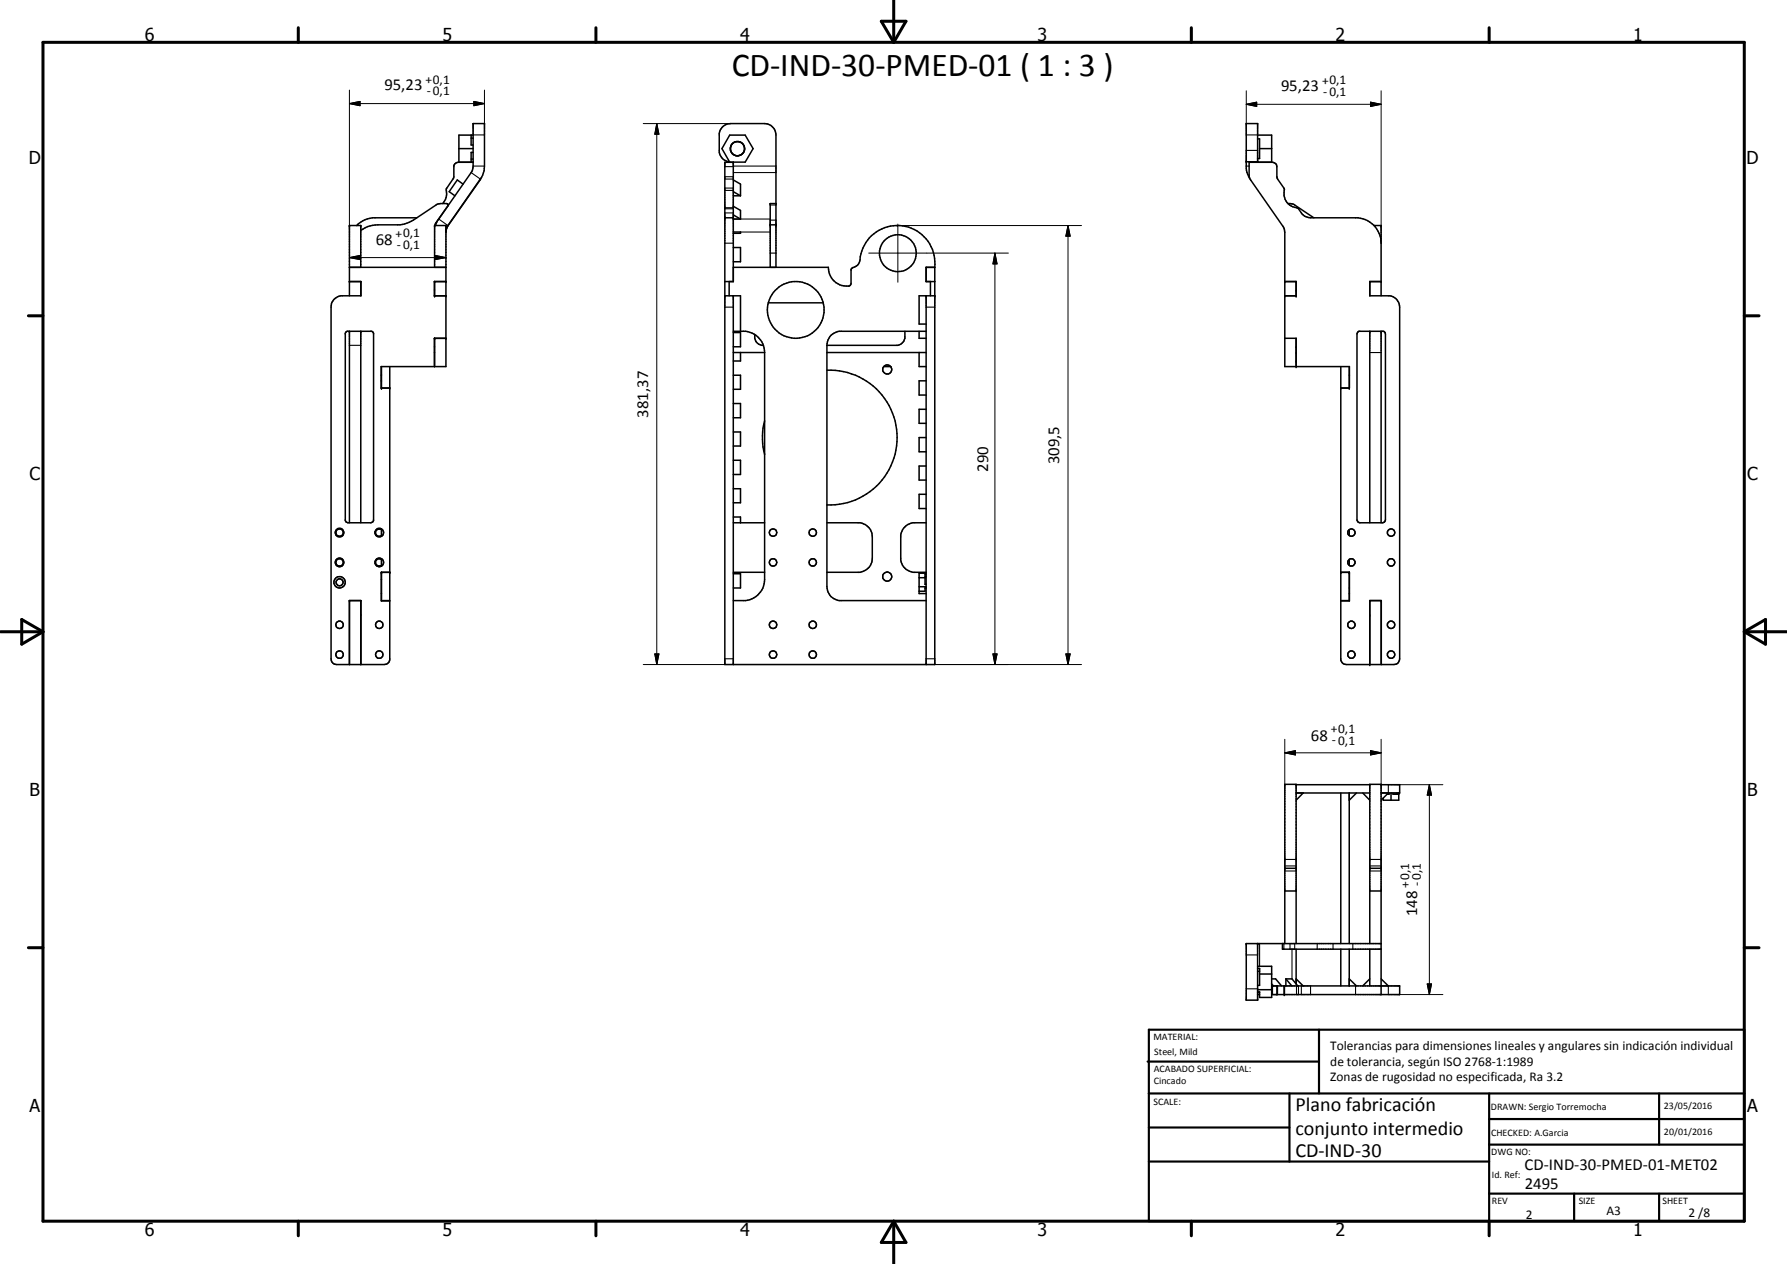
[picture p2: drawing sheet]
<svg xmlns="http://www.w3.org/2000/svg" width="420mm" height="297mm" viewBox="0 0 420 297" stroke-linecap="round" stroke-linejoin="round" font-family="sans-serif">
<g fill="none" stroke="#000" stroke-width=".35">
<path d="M107.9 34.9h3.3M110.8 31.7v2.4h.4M110.8 37.4h.4M110.8 32.5h.4M111.2 38.1h-3.5l-.8 .4-.2 .4-.1 3-1.7 2.5a3.9 3.9 0 0 1-.8 3.4M111.2 31.7h-3.3v6.4h3.3M111.2 35.8h-.4v2.3M171.5 38a2.61 2.61 0 0 1-2.4-2.2v-4.5a2.72 2.72 0 0 1 2.7-2.3h8a2.73 2.73 0 0 1 2.6 2.7v31.1M171.6 31.7h3.6l1.9 3.2-1.9 3.2h-3.6l-1.9-3.2zM171.8 34.6l.2 1.3 .7 .5M171.9 34.3l-.2 .4 .2 .9M172 35.8l.7 .6"/>
<path d="M172.4 38.1h-2v118.1h49.4v-93.4M172.4 38.1v28.1h-2M172.7 36.4l.6 .2M173 33.3l-.6 .3-.6 .8M173.2 33.3a1.68 1.68 0 0 1 1.7 1 1.68 1.68 0 0 1-.5 1.9M173.3 33.3l-.7 .1-.7 .7M173.5 33.3h.3M173.6 36.6h-.3M173.9 33.4l.3 .1M173.9 36.5l-.6 .1M174.4 33.6a1.65 1.65 0 0 1 .3 2.4M174.4 36.2l-.2 .2"/>
<path d="M174.5 36.2l-.6 .3M293 38h2.7M295.7 38.1v-9.1h-2.7v10.5l.2 1 .6 1.4M295.7 32.6h.5v4.7h-.5M295.7 31.7h3.3v6.4h-3.3M296.2 34.9h2.8M98 51.2h-10.4a6 6 0 0 0-3.7 1.8M102.2 53l.3-.7 2.8-3.9-.1-.5-1.6-.1-.8 .2-5.6 3.7-2 .9-1.1 .2-6.5 .2-1.2 .3-1.6 .8M102.4 53l.5-1.2 8.2-11.8 .1-1v-10h2.7v10l-.1 1.1-.3 1-8.2 11.9-.4 .9M104.9 54l-.1 .3M108.9 43.3l-1.4-1-1.9 2.7 1.4 1M113.1 41.9l-7.8 11.2-.5 1.1"/>
<path d="M170.4 51.2h2M172.4 42.3l1.7 1v2.7M172.4 48.5l1.7 .9v2.1M172.4 54.5h1.7v.3h-1.7M172.4 58.2h1.7v3.3h-1.7M172.4 45l1.7 1M172.4 46h1.7M172.4 50.5l1.7 1M172.4 51.5h1.7M181.1 52.8h1.3M182.4 47.8h-1.3v15M302.8 47.8l1.4 .2 4.7 3.2"/>
<path d="M323 53h1.7v16.5M324.7 57.1a6 6 0 0 0-5.4-5.9h-11.2a3.6 3.6 0 0 1-2.9-2.3 3.6 3.6 0 0 1-3.2-4.5l-1.7-2.5-.1-2.7a1.08 1.08 0 0 0-1-1.1h-5.5v3.4l.4 .8 7.7 11.1 .2 .6 .1 32.1h15.2v5.1h-2.1M81.4 78l.3-.1h5.6l.5 .4v44l-.1 .3-.5 .3h-5.4l-.4-.3-.2-.3v-44zM82.2 66.2h2.7v3.3h-4.8a2.72 2.72 0 0 0-2.3 2.7l.1 82.9 .3 .7 1 .4h11.1a1.27 1.27 0 0 0 1.3-1.1v-13.9h-1.9v-6.7h1.9M82.2 62.8h22.6M82.2 77.9v45M84.8 62.8v-9.8h-2.6v16.5M84.8 66.2v3.3M84.8 77.9v45M102.1 68.2h.1M102.2 62.8v-9.8h2.6v33.1h-15.2v5.1h2M104.8 66.2h-2.7v3.3h2.7"/>
<path d="M104.8 79.5h-2.7v6.6M170.4 69.5h3.7v8.4M171.4 66.2v3.3M172.4 77.9a7.3 7.3 0 0 1 4.8 .6 4.9 4.9 0 0 1 2.6 4.3M172.4 62.8h22.4a4.2 4.2 0 0 0 5 4.3l.3-.5v-3.3l.3-.4a2.24 2.24 0 0 0 1.9-2.5 8.9 8.9 0 0 1 9.9-7.3 8.9 8.9 0 0 1 7.6 9.7M172.4 69.5v86.7M172.4 78.1h1.7v3.4h-1.7M177.4 78.6a2.04 2.04 0 0 0 2.1 2.6M180.6 71.2h13M212.8 77.9v1.6l-.3 .7-.7 .7-.7 .3h-16.7M216.1 77.9v1.6h1.7M217.8 77.9h-20.5a3.3 3.3 0 0 0-2.9 3.3"/>
<path d="M217.8 69.5v86.7M218.8 66.2v3.3M219.8 62.8h-2v3.4h2M219.8 69.5h-3.7v6.7h1.7M302.1 66.2h2.6v3.3h-2.6M302.1 79.5h2.6v6.6M319.4 77.9h5.8l.5 .2v.4v43.7l-.2 .4-.4 .3h-5.4l-.4-.3-.2-.4v-43.7zM322.1 77.9v45M324.7 66.2h-2.6v3.3h4.7a2.72 2.72 0 0 1 2.3 2.7v82.6l-.3 .8a1.15 1.15 0 0 1-1.1 .6h-11.1l-.6-.1-.5-.5-.3-.5v-13.9h2.1v-6.7h-2.1M324.7 77.9v45M89.6 88.2h.1M89.6 89.5h.1"/>
<path d="M89.7 86.1v5.1M91.6 86.1v55h-1.9v-6.6M102.1 82.8h.1M102.1 81.5h.1M172.4 88.2h1.7v3.3h-1.7M172.4 82.8h7.4M172.4 94.8h1.7v3.4h-1.7M174.1 82.8v2h-1.7M179.8 82.8v53.4a5 5 0 0 1-4.5 4.9h-2.9M179.8 98.9a15.5 15.5 0 0 0 0 7.9M194.4 81.2v56.6a3.3 3.3 0 0 0 2.9 3.3h20.5M194.4 87a15.8 15.8 0 0 1 16.5 15.8 15.8 15.8 0 0 1-16.5 15.9"/>
<path d="M194.4 82.8h23.4M207.8 86.1h1.7M216.1 82.8v3.3h1.7M217.8 89.5h-1.7v3.3h1.7M217.8 96.2h-1.7v3.3h1.7M315.2 86.1v55h2v-6.6M317.2 86.1v5.1M317.2 88.2h.1M172.4 101.5h1.7v3.3h-1.7M172.4 108.2h1.7v3.3h-1.7M172.4 114.9h1.7v3.3h-1.7M217.8 102.8h-1.7v3.4h1.7"/>
<path d="M217.8 109.5h-1.7v3.3h1.7M217.8 116.2h-1.7v3.3h1.7M89.7 139.5h.1M89.7 134.8h.1M89.7 136.2h.1M89.7 131.4a.89 .89 0 0 0-1.4 .8 .89 .89 0 0 0 1.4 .7M89.7 124.5a.88 .88 0 0 0-1.2 .1 .88 .88 0 0 0 0 1.1 .88 .88 0 0 0 1.2 .2M89.7 124.3v1.7M89.7 131.3v1.8M172.4 134.5h7.4M172.4 122.9h7.4M172.4 134.8h1.7v3.4h-1.7"/>
<path d="M172.4 121.5h1.7v1.4M194.4 122.9h7.8a3.4 3.4 0 0 1 2.9 3.3v5a3.4 3.4 0 0 1-2.9 3.3h-7.8M216.1 137.9h1.7M216.1 135.8h1.4M217.5 135.5h.3M217.8 122.9h-3.1a3.4 3.4 0 0 0-2.9 2.8v5.9l.2 .9a3.2 3.2 0 0 0 2.7 2h3.1M217.8 134.7h-1.7v4.8h1.7M217.8 138.2h-.3v.7h-1.4M217.8 135h-.3v2.3h.3M317.2 124.5v1.4M317.2 131.4v1.5M317.2 139.5h.1"/>
<path d="M317.2 134.8h.1M317.2 138.2h.1M82.2 156.2v-15.1h2.7v15.1M84.8 141.1v15.1M84.8 144.5h.1M322.1 156.2v-15.1h2.7v15.1M324.7 141.1v15.1M304.7 186.4h17.4M304.7 184.4h17.4M306.4 186.4l-1.7 1.6M315.2 186.4v35.3M317.2 186.4v35.3"/>
<path d="M318.9 186.4l-1.7 1.6M320.4 186.4l1.7 1.6M324.7 184.4h4.4v2h-4.4M326.4 186.4l-1.7 1.6M326.6 186.4v.2h-.5M327.1 186.4v1.6M327.5 186.4v.2h1.4M328.4 186.4v.2M328.5 186.4v.2M328.9 186.4v1.6h-3.7v-.5M302.1 204h2.6M302.1 209.4h2.6"/>
<path d="M322.1 204h2.6M322.1 209.4h2.6M295.7 221.7v13.3h-2.7v-13.3h31.7M295.7 227.6h.5v4h-.5M295.7 227.1h3.3v7.3h-2.8v-1.3h-.5M295.7 233.7h.5M295.7 228.3h.5M295.7 233.2h.5M295.7 232.6h3.3M296.2 228.9h2.8M299 231.7h30.1v2h-30.1M299 231.2l.4 .5"/>
<path d="M299 230h.9l1.4 1.7M300.2 231.7v2M301.5 221.7v1.4h23.2M302 231.7v2M302.1 221.7v-37.4h2.6v37.4M302.3 230h1.5l1.3 1.7M302.3 230l1.4 1.7M302.3 230v1.7M304.7 223.1v8.1M304.7 230l1.7 1.7M315.2 223.1v8.6M317.2 223.1v8.6"/>
<path d="M317.2 230l1.7 1.7M322.1 221.7v-37.4h2.6v49.4M322.1 223.1v8.6M322.1 230l-1.7 1.7M324.7 230l1.7 1.7"/>
<circle cx="211.1" cy="59.5" r="4.3"/>
<circle cx="187.1" cy="72.8" r="6.7"/>
<circle cx="208.6" cy="86.8" r="1.06"/>
<circle cx="79.8" cy="132.2" r="1.02"/>
<circle cx="79.8" cy="136.8" r="1.34"/>
<circle cx="79.8" cy="132.2" r=".87"/>
<circle cx="79.8" cy="125.2" r="1"/>
<circle cx="79.9" cy="136.8" r=".82"/>
<circle cx="79.9" cy="125.1" r=".85"/>
<circle cx="89.2" cy="125.1" r="1.02"/>
<circle cx="89.2" cy="132.2" r="1.03"/>
<circle cx="181.7" cy="132.2" r=".86"/>
<circle cx="181.8" cy="125.1" r=".87"/>
<circle cx="191.1" cy="132.2" r=".88"/>
<circle cx="191.1" cy="125.2" r=".86"/>
<circle cx="208.6" cy="135.5" r="1.07"/>
<circle cx="317.7" cy="132.2" r=".86"/>
<circle cx="317.7" cy="125.2" r=".86"/>
<circle cx="327.1" cy="132.2" r=".87"/>
<circle cx="327.1" cy="125.1" r=".87"/>
<circle cx="79.8" cy="153.8" r=".88"/>
<circle cx="79.8" cy="146.8" r=".88"/>
<circle cx="89.2" cy="146.8" r=".89"/>
<circle cx="89.2" cy="153.8" r=".88"/>
<circle cx="181.7" cy="153.8" r=".87"/>
<circle cx="181.8" cy="146.8" r=".89"/>
<circle cx="191.1" cy="146.8" r=".88"/>
<circle cx="191.1" cy="153.8" r=".88"/>
<circle cx="317.7" cy="146.8" r=".86"/>
<circle cx="317.7" cy="153.8" r=".88"/>
<circle cx="327.1" cy="146.8" r=".88"/>
<circle cx="327.1" cy="153.8" r=".88"/>
</g>
<g fill="none" stroke="#000" stroke-width=".25">
<path d="M111.2 31.7h2.7M111.2 39h2.7M170.4 39.2h2M172.4 39h10M293 35.3h2.7M293 31.7h2.7M293 39h.7M103.2 51.5l2.1 1.5M110.8 40.6l2.1 1.5M170.4 44.2h2M170.4 44.7h2M170.4 49.1h2"/>
<path d="M170.4 48.8h2M170.4 42.1h2M170.4 41.5h2M170.4 50h2M170.4 57.1h2M172.4 40.6h10M172.4 51.5h8.7M174.1 54.5h7M181.1 48.2h1.3M181.1 51.7h1.3M181.1 59.5h1.3M170.4 72.2h2"/>
<path d="M217.8 72.2h2M82.2 81.2h2.6M322.1 82.8h2.6M170.4 154.8h2M217.8 154.8h2M326.4 184.4v2M302.1 202h2.6M302.1 203.5h2.6M302.1 204.7h2.6M322.1 202h2.6M322.1 203.5h2.6M322.1 204.7h2.6"/>
<path d="M293 232.4h2.7M293 224.4h2.7M296.2 221.7v5.4M296.2 227.6v.7M299.2 231.7v2M300.4 231.7v2M301.9 221.7v1.4M301.9 231.7v2M303.3 221.7v1.4M303.8 223.1v6.9M304.4 221.7v1.4M304.8 231.7v2"/>
<path d="M305.3 231.7v2M306 231.7v2M308.1 231.7v2M309.7 221.7v1.4M313.4 221.7v1.4M318.1 221.7v1.4M318.7 231.7v2M326.4 231.7v2"/>
</g>
<g fill="#000">
<circle cx="293" cy="38" r=".18"/>
<circle cx="82.2" cy="53" r=".18"/>
<circle cx="84.8" cy="53" r=".18"/>
<circle cx="102.2" cy="53" r=".18"/>
<circle cx="104.8" cy="53" r=".18"/>
<circle cx="170.4" cy="51.2" r=".18"/>
<circle cx="172.4" cy="51.2" r=".18"/>
<circle cx="181.1" cy="52.8" r=".18"/>
<circle cx="182.4" cy="52.8" r=".18"/>
<circle cx="324.7" cy="53" r=".18"/>
<circle cx="82.2" cy="66.2" r=".18"/>
<circle cx="82.2" cy="77.9" r=".18"/>
<circle cx="84.8" cy="66.2" r=".18"/>
<circle cx="84.8" cy="77.9" r=".18"/>
<circle cx="102.2" cy="79.5" r=".18"/>
<circle cx="102.2" cy="69.5" r=".18"/>
<circle cx="102.2" cy="66.2" r=".18"/>
<circle cx="104.8" cy="69.5" r=".18"/>
<circle cx="104.8" cy="79.5" r=".18"/>
<circle cx="104.8" cy="66.2" r=".18"/>
<circle cx="170.4" cy="69.5" r=".18"/>
<circle cx="172.4" cy="69.5" r=".18"/>
<circle cx="217.8" cy="69.5" r=".18"/>
<circle cx="219.8" cy="69.5" r=".18"/>
<circle cx="302.1" cy="66.2" r=".18"/>
<circle cx="302.1" cy="69.5" r=".18"/>
<circle cx="304.7" cy="68.2" r=".18"/>
<circle cx="304.7" cy="66.2" r=".18"/>
<circle cx="304.7" cy="69.5" r=".18"/>
<circle cx="322.1" cy="77.9" r=".18"/>
<circle cx="322.1" cy="66.2" r=".18"/>
<circle cx="324.7" cy="77.9" r=".18"/>
<circle cx="324.7" cy="66.2" r=".18"/>
<circle cx="89.7" cy="91.2" r=".18"/>
<circle cx="91.6" cy="91.2" r=".18"/>
<circle cx="304.7" cy="84.8" r=".18"/>
<circle cx="304.7" cy="81.5" r=".18"/>
<circle cx="304.7" cy="82.8" r=".18"/>
<circle cx="304.7" cy="86.1" r=".18"/>
<circle cx="315.2" cy="91.2" r=".18"/>
<circle cx="317.2" cy="91.2" r=".18"/>
<circle cx="89.7" cy="134.5" r=".18"/>
<circle cx="91.6" cy="134.5" r=".18"/>
<circle cx="315.2" cy="134.5" r=".18"/>
<circle cx="317.2" cy="134.5" r=".18"/>
<circle cx="82.2" cy="141.1" r=".18"/>
<circle cx="84.8" cy="141.1" r=".18"/>
<circle cx="322.1" cy="141.1" r=".18"/>
<circle cx="322.1" cy="144.5" r=".18"/>
<circle cx="322.1" cy="156.2" r=".18"/>
<circle cx="324.7" cy="141.1" r=".18"/>
<circle cx="293" cy="221.7" r=".18"/>
<circle cx="295.7" cy="221.7" r=".18"/>
<circle cx="302" cy="233.7" r=".18"/>
<circle cx="302" cy="231.7" r=".18"/>
</g>
<g fill="none" stroke="#000" stroke-width=".71">
<path d="M10.1 9.9h400v277.1h-400zM70.1 6.5v3.4M140.1 6.5v3.4M207.2 5h5.8l-2.9 4.9zM210.1 0v9.9M280.1 6.5v3.4M350.1 6.5v3.4M6.7 74.2h3.4M410.1 74.2h3.5M.1 148.5h10M5.1 145.6l5 2.9-5 2.9zM410.1 148.5h10"/>
<path d="M410.1 148.5l5-2.9v5.8zM6.7 222.7h3.4M410.1 222.7h3.5M70.1 287v3.4M140.1 287v3.4M210.1 287v10M210.1 287l2.9 5h-5.8zM280.1 287v3.4M350.1 287v3.4"/>
</g>
<g fill="none" stroke="#000" stroke-width=".51">
<path d="M269.8 249.5h40.3M270.1 242h140v45h-140zM270.1 257h140M303.2 257v16M310.1 242v15M350.1 257v30M390.1 257v12M270.1 265h33.1M270.1 273h80M350.1 269h60M350.1 263h60M350.1 280.5h60"/>
<path d="M370.1 280.5v6.5M390.1 280.5v6.5"/>
</g>
<g fill="none" stroke="#000" stroke-width=".24">
<path d="M82.2 24.3l2.5-.5v1zM82.2 24.3h31.7M82.2 21.2v31.8M111.4 23.8l2.5 .5-2.5 .5zM113.9 21.2v7.8M151.2 29h20.6M154.4 29l.5 2.5h-.9zM154.4 29v127.2M293 24.5l2.5-.5v1zM293 24.5h31.7M293 21.3v7.7M322.2 24l2.5 .5-2.5 .5z"/>
<path d="M324.7 21.3v31.7M204.2 59.5h32.9M211 53h.1M211.1 52.7v13.6M211.2 53h43.1M233.9 59.5l.5 2.5h-.9zM233.9 59.5v96.7M251.1 53l.5 2.5h-1zM251.1 53v103.2M82.2 60.5l2.5-.5v1zM82.2 60.5h22.6M102.3 60l2.5 .5-2.5 .5z"/>
<path d="M151.2 156.2h19.2M154 153.7h.9l-.5 2.5zM217.8 156.2h36.5M233.5 153.7h.9l-.5 2.5zM250.6 153.7h1l-.5 2.5zM302.1 176.9l2.5-.5v1zM302.1 176.9h22.6M302.1 173.7v10.6M322.2 176.4l2.5 .5-2.5 .5zM324.7 173.7v10.6M329.1 184.4h10.1M336.1 184.4l.5 2.5h-1z"/>
<path d="M336.1 184.4v49.3M329.1 233.7h10.1M335.6 231.2h1l-.5 2.5z"/>
</g>
<g fill="#000">
<path d="M82.2 24.3l2.5-.5v1zM111.4 23.8l2.5 .5-2.5 .5zM154.4 29l.5 2.5h-.9zM293 24.5l2.5-.5v1zM322.2 24l2.5 .5-2.5 .5zM251.1 53l.5 2.5h-1zM82.2 60.5l2.5-.5v1zM102.3 60l2.5 .5-2.5 .5zM233.9 59.5l.5 2.5h-.9zM154 153.7h.9l-.5 2.5zM233.5 153.7h.9l-.5 2.5zM250.6 153.7h1l-.5 2.5z"/>
<path d="M302.1 176.9l2.5-.5v1zM322.2 176.4l2.5 .5-2.5 .5zM336.1 184.4l.5 2.5h-1zM335.6 231.2h1l-.5 2.5z"/>
</g>
<text font-size="7.9" x="172" y="17.9">CD-IND-30-PMED-01 ( 1 : 3 )</text>
<g font-size="4.7">
<text x="304.6" y="261.2">Plano fabricación</text>
<text x="304.6" y="266.6">conjunto intermedio</text>
<text x="304.6" y="272">CD-IND-30</text>
</g>
<g font-size="4.2">
<text x="34" y="9.6">6</text>
<text x="104" y="9.6">5</text>
<text x="174" y="9.6">4</text>
<text x="244" y="9.6">3</text>
<text x="314" y="9.6">2</text>
<text x="384" y="9.6">1</text>
<text x="6.8" y="38.7">D</text>
<text x="410.6" y="38.7">D</text>
<text x="7" y="112.9">C</text>
<text x="410.8" y="112.9">C</text>
<text x="7" y="187.1">B</text>
<text x="410.8" y="187.1">B</text>
<text x="7" y="261.4">A</text>
<text x="410.8" y="261.4">A</text>
<text x="34" y="290.4">6</text>
<text x="104" y="290.4">5</text>
<text x="174" y="290.4">4</text>
<text x="244" y="290.4">3</text>
<text x="314" y="290.4">2</text>
<text x="384" y="290.4">1</text>
</g>
<g font-size="3.9">
<text x="90.4" y="21.2">95,23</text>
<text x="301.2" y="21.4">95,23</text>
<text x="88.3" y="57.7">68</text>
<text x="152.4" y="98.1" transform="rotate(-90 152.4 98.1)">381,37</text>
<text x="232.4" y="110.8" transform="rotate(-90 232.4 110.8)">290</text>
<text x="249" y="109.1" transform="rotate(-90 249 109.1)">309,5</text>
<text x="308.2" y="174">68</text>
<text x="333.2" y="215.3" transform="rotate(-90 333.2 215.3)">148</text>
<text x="358.5" y="275">CD-IND-30-PMED-01-MET02</text>
<text x="358.5" y="279.4">2495</text>
</g>
<g font-size="3.1">
<text x="100" y="19.7">+0,1</text>
<text x="100.3" y="22.4">-0,1</text>
<text x="310.8" y="19.9">+0,1</text>
<text x="311.1" y="22.6">-0,1</text>
<text x="93" y="55.9">+0,1</text>
<text x="93.3" y="58.6">-0,1</text>
<text x="312.9" y="172.3">+0,1</text>
<text x="313.2" y="174.9">-0,1</text>
<text x="331.4" y="208.6" transform="rotate(-90 331.4 208.6)">+0,1</text>
<text x="334.1" y="208.3" transform="rotate(-90 334.1 208.3)">-0,1</text>
<text x="312.7" y="246.8">Tolerancias para dimensiones lineales y angulares sin indicación individual</text>
<text x="312.7" y="250.4">de tolerancia, según ISO 2768-1:1989</text>
<text x="312.7" y="254">Zonas de rugosidad no especificada, Ra 3.2</text>
<text x="358.7" y="286.5">2</text>
<text x="377.7" y="285.6">A3</text>
<text x="397" y="285.9">2 /8</text>
</g>
<g font-size="2.4">
<text x="271.2" y="244.4">MATERIAL:</text>
<text x="271.3" y="252">ACABADO SUPERFICIAL:</text>
<text x="271.4" y="247.9">Steel, Mild</text>
<text x="271.3" y="254.6">Cincado</text>
<text x="271.2" y="259.7">SCALE:</text>
<text x="350.6" y="260.8">DRAWN: Sergio Torremocha</text>
<text x="391.2" y="260.6">23/05/2016</text>
<text x="350.6" y="267">CHECKED: A.Garcia</text>
<text x="391.2" y="266.7">20/01/2016</text>
<text x="350.6" y="271.4">DWG NO:</text>
<text x="350.8" y="276.9">Id. Ref:</text>
<text x="350.8" y="282.8">REV</text>
<text x="371.2" y="282.9">SIZE</text>
<text x="390.9" y="282.9">SHEET</text>
</g>
</svg>
